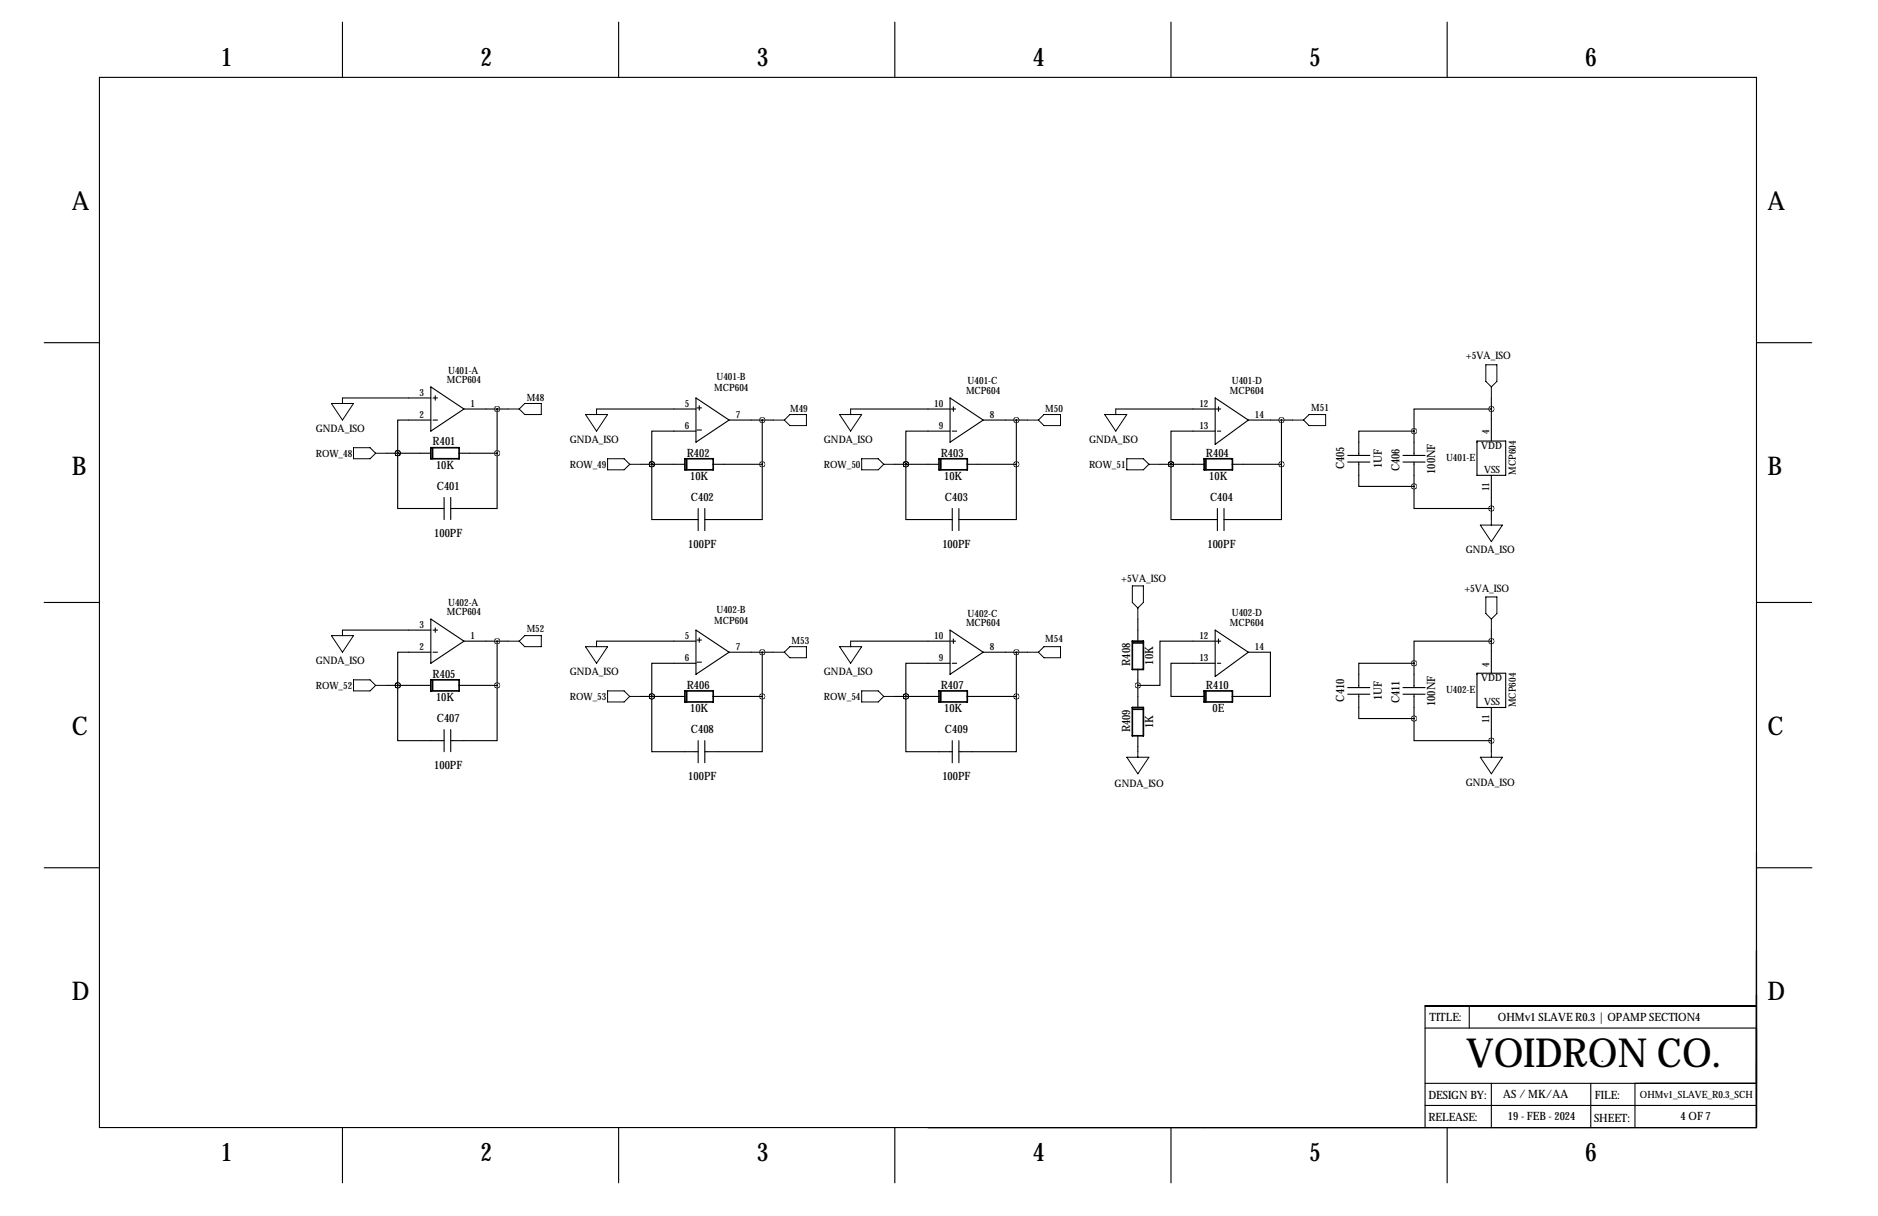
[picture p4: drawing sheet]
<svg xmlns="http://www.w3.org/2000/svg" width="432mm" height="279mm" viewBox="0 0 432 279" stroke-linecap="round" stroke-linejoin="round" font-family="sans-serif">
<g fill="none" stroke="#000" stroke-width=".25">
<path d="M22.9 17.8h381v241.3h-381zM78.7 5.1v12.7M142.2 5.1v12.7M205.7 5.1v12.7M269.2 5.1v12.7M332.7 5.1v12.7M10.2 78.7h12.7M403.9 78.7h12.7M78.7 91.4h20.4M99.1 96.5h-7.7v7.6M99.1 88.9l7.6 5.1-7.6 5.1zM99.6 91.4h1"/>
<path d="M99.6 96.5h1M100.1 90.9v1M106.7 94h10.1M114.3 94v10.1M137.2 94h22.8M160 99.1h-10.1v7.6M160 91.4l7.6 5.1-7.6 5.1zM160.3 93.7h1M160.3 98.8h1M160.8 93.2v1M167.6 96.5h10.2M175.3 96.5v10.2"/>
<path d="M195.6 94h22.8M218.4 99.1h-10.1v7.6M218.4 91.4l7.7 5.1-7.7 5.1zM218.7 94h1M218.9 99.1h1.1M219.2 93.5v1M226.1 96.5h10.1M233.7 96.5v10.2M256.5 94h22.9M279.4 99.1h-10.2v7.6M279.4 91.4l7.6 5.1-7.6 5.6zM279.7 94h1"/>
<path d="M279.9 99.1h.8M280.2 93.5v1M287 96.5h10.2M294.6 96.5v10.2M325.1 99.1h-12.7v5.5M325.1 99.1v5.5M342.9 94h-17.8v5.1M342.9 91.4v9.9M88.9 104.1h10.2M91.4 104.1h.1M91.4 104.1v12.7h10.7M102.1 114.3v5.1"/>
<path d="M103.6 114.3v5.1M105.5 104.1h8.8M114.3 104.1v12.7h-10.7M147.3 106.7h10.2M149.9 106.7h.1M149.9 106.7v12.7h10.6M160.5 116.8v5.1M162.1 116.8v5.1M163.9 106.7h11.4M175.3 106.7v12.7h-13.2M205.7 106.7h10.2M208.3 106.7h.1"/>
<path d="M208.3 106.7v12.7h10.6M218.9 116.8v5.1M220.5 116.8v5.1M222.3 106.7h11.4M233.7 106.7v12.7h-13.2M266.7 106.7h10.2M269.2 106.7h.1M269.2 106.7v12.7h10.7M279.9 116.8v5.1M281.4 116.8v5.1M283.3 106.7h11.3M294.6 106.7v12.7h-13.2"/>
<path d="M309.9 106.2h5.1M309.9 104.6h5.1M312.4 106.2v5.6h12.7M322.6 106.2h5.1M322.6 104.6h5.1M325.1 111.8v5h17.8M325.1 106.2v5.6M339.6 101.3h6.6v7.9h-6.6zM342.9 109.2v10.2M10.2 138.4h12.7M403.9 138.4h12.7M78.7 144.8h20.4"/>
<path d="M88.9 157.5h10.2M91.4 157.5h.1M91.4 157.5v12.7h10.7M99.1 149.9h-7.7v7.6M99.1 142.2l7.6 5.1-7.6 5.1zM99.6 144.8h1M99.6 149.9h1M100.1 144.3v1M105.5 157.5h8.8M106.7 147.3h10.1M114.3 157.5v12.7h-10.7M114.3 147.3v10.2"/>
<path d="M137.2 147.3h22.8M160 152.4h-10.1v7.6M160 144.8l7.6 5.1-7.6 5zM160.3 147.1h1M160.3 152.1h1M160.8 146.6v1M167.6 149.9h10.2M175.3 149.9v10.1M195.6 147.3h22.8M218.4 152.4h-10.1v7.6M218.4 144.8l7.7 5.1-7.7 5zM218.7 147.3h1"/>
<path d="M218.9 152.4h1.1M219.2 146.8v1M226.1 149.9h10.1M233.7 149.9v10.1M261.6 142.2v5.1M261.6 153.7v8.9M279.4 152.4h-10.2v7.6h7.7M279.4 147.3h-12.7v10.2h-5.1M279.4 144.8l7.6 5.1-7.6 5.5zM279.7 147.3h1M279.9 152.4h.8M280.2 146.8v1"/>
<path d="M287 149.9h5.1v10.1h-8.8M309.9 159.5h5.1M309.9 158h5.1M312.4 159.5v5.6h12.7M322.6 159.5h5.1M322.6 158h5.1M325.1 152.4h-12.7v5.6M325.1 152.4v5.6M325.1 159.5v5.6M339.6 154.7h6.6v7.9h-6.6zM342.9 147.3h-17.8v5.1M342.9 144.8v9.9"/>
<path d="M102.1 167.6v5.1M103.6 167.6v5.1M147.3 160h10.2M149.9 160h.1M149.9 160v12.7h10.6M160.5 170.2v5.1M162.1 170.2v5.1M163.9 160h11.4M175.3 160v12.7h-13.2M205.7 160h10.2M208.3 160h.1M208.3 160v12.7h10.6"/>
<path d="M218.9 170.2v5.1M220.5 170.2v5.1M222.3 160h11.4M233.7 160v12.7h-13.2M261.6 169v3.7M325.1 165.1v5.1h17.8M342.9 162.6v10.1M10.2 199.4h12.7M403.9 199.4h12.7M327.7 236.2h76.2M337.8 231.1v5.1M403.9 231.1h-76.2v28"/>
<path d="M78.7 259.1v12.7M142.2 259.1v12.7M205.7 259.1v12.7M269.2 259.1v12.7M327.7 248.9h76.2M327.7 254h76.2M332.7 259.1v12.7M342.9 248.9v10.2M365.8 243.8h.1M365.8 248.9v10.2M368.3 243.8h.1M375.9 248.9v10.2"/>
</g>
<g fill="none" stroke="#000" stroke-width=".38">
<path d="M99.1 102.9h6.5v2.5h-6.5zM99.5 103v2.4M157.5 105.4h6.5v2.5h-6.5zM157.9 105.5v2.4M215.9 105.4h6.5v2.5h-6.5zM216.3 105.5v2.4M276.9 105.4h6.5v2.5h-6.5zM277.3 105.5v2.4M99.1 156.2h6.5v2.6h-6.5zM99.5 156.3v2.5M157.5 158.8h6.5v2.5h-6.5zM157.9 158.9v2.4"/>
<path d="M215.9 158.8h6.5v2.5h-6.5zM216.3 158.9v2.4M260.3 147.3h2.6v6.5h-2.6zM260.5 147.7h2.4M276.9 158.8h6.5v2.5h-6.5zM277.3 158.9v2.4M260.3 162.6h2.6v6.5h-2.6zM260.5 163h2.4"/>
</g>
<g fill="none" stroke="#000" stroke-width=".23">
<path d="M76.2 92.7h5.1l-2.6 3.8zM78.7 91.4v1.3M116.8 94h2.6M120.6 92.7h3.9v2.5h-3.9l-1.2-1.2zM134.6 95.2h5.1l-2.5 3.9zM137.2 94v1.2M177.8 96.5h2.5M180.3 96.5l1.3-1.3h3.8v2.6h-3.8zM193 95.2h5.1l-2.5 3.9zM195.6 94v1.2M236.2 96.5h2.6M238.8 96.5l1.2-1.3h3.8v2.6h-3.8z"/>
<path d="M254 95.2h5.1l-2.6 3.9zM256.5 94v1.2M297.2 96.5h2.5M299.7 96.5l1.3-1.3h3.8v2.6h-3.8zM341.6 83.8h2.6v3.8l-1.3 1.3-1.3-1.3zM342.9 88.9v2.5M81.3 102.9h3.8l1.3 1.2-1.3 1.3h-3.8zM86.4 104.1h2.5M139.7 105.4h3.8l1.3 1.3-1.3 1.2h-3.8zM144.8 106.7h2.5M198.1 105.4h3.8l1.3 1.3-1.3 1.2h-3.8zM203.2 106.7h2.5"/>
<path d="M259.1 105.4h3.8l1.3 1.3-1.3 1.2h-3.8zM264.2 106.7h2.5M342.9 119.4v1.3M260.3 134.6h2.6v3.8l-1.3 1.3-1.3-1.3zM261.6 139.7v2.5M340.4 120.7h5l-2.5 3.8zM341.6 137.2h2.6v3.8l-1.3 1.2-1.3-1.2zM76.2 146h5.1l-2.6 3.9zM78.7 144.8v1.2M81.3 156.2h3.8l1.3 1.3-1.3 1.3h-3.8zM86.4 157.5h2.5M116.8 147.3h2.6"/>
<path d="M119.4 147.3l1.2-1.3h3.9v2.6h-3.9zM134.6 148.6h5.1l-2.5 3.8zM137.2 147.3v1.3M139.7 158.8h3.8l1.3 1.2-1.3 1.3h-3.8zM177.8 149.9h2.5M180.3 149.9l1.3-1.3h3.8v2.5h-3.8zM193 148.6h5.1l-2.5 3.8zM195.6 147.3v1.3M198.1 158.8h3.8l1.3 1.2-1.3 1.3h-3.8zM236.2 149.9h2.6M238.8 149.9l1.2-1.3h3.8v2.5h-3.8zM342.9 142.2v2.6"/>
<path d="M144.8 160h2.5M203.2 160h2.5M259.1 174h5.1l-2.6 3.8zM261.6 172.7v1.3M340.4 174h5l-2.5 3.8zM342.9 172.7v1.3"/>
</g>
<path d="M91.4 104.1a.05 .05 0 0 0 .1 0 .05 .05 0 0 0-.1 0zM91.4 104.1a.05 .05 0 0 0 .1 0 .05 .05 0 0 0-.1 0zM149.8 106.7a.05 .05 0 0 0 .1 0 .05 .05 0 0 0-.1 0zM149.8 106.7a.05 .05 0 0 0 .1 0 .05 .05 0 0 0-.1 0zM325.1 99.1a.05 .05 0 0 0 .1 0 .05 .05 0 0 0-.1 0zM325.1 111.8a.05 .05 0 0 0 .1 0 .05 .05 0 0 0-.1 0zM208.2 106.7a.05 .05 0 0 0 .1 0 .05 .05 0 0 0-.1 0zM208.2 106.7a.05 .05 0 0 0 .1 0 .05 .05 0 0 0-.1 0zM269.2 106.7a.05 .05 0 0 0 .1 0 .05 .05 0 0 0-.1 0zM269.2 106.7a.05 .05 0 0 0 .1 0 .05 .05 0 0 0-.1 0zM91.4 157.5a.05 .05 0 0 0 .1 0 .05 .05 0 0 0-.1 0zM91.4 157.5a.05 .05 0 0 0 .1 0 .05 .05 0 0 0-.1 0zM149.8 160a.05 .05 0 0 0 .1 0 .05 .05 0 0 0-.1 0zM149.8 160a.05 .05 0 0 0 .1 0 .05 .05 0 0 0-.1 0zM325.1 152.4a.05 .05 0 0 0 .1 0 .05 .05 0 0 0-.1 0zM325.1 165.1a.05 .05 0 0 0 .1 0 .05 .05 0 0 0-.1 0zM208.2 160a.05 .05 0 0 0 .1 0 .05 .05 0 0 0-.1 0zM208.2 160a.05 .05 0 0 0 .1 0 .05 .05 0 0 0-.1 0zM261.6 157.5a.05 .05 0 0 0 .1 0 .05 .05 0 0 0-.1 0zM175.2 106.7a.05 .05 0 0 0 .1 0 .05 .05 0 0 0-.1 0zM233.6 106.7a.05 .05 0 0 0 .1 0 .05 .05 0 0 0-.1 0zM294.6 106.7a.05 .05 0 0 0 .1 0 .05 .05 0 0 0-.1 0zM175.2 160a.05 .05 0 0 0 .1 0 .05 .05 0 0 0-.1 0zM233.6 160a.05 .05 0 0 0 .1 0 .05 .05 0 0 0-.1 0zM175.2 96.5a.05 .05 0 0 0 .1 0 .05 .05 0 0 0-.1 0zM233.6 96.5a.05 .05 0 0 0 .1 0 .05 .05 0 0 0-.1 0zM294.6 96.5a.05 .05 0 0 0 .1 0 .05 .05 0 0 0-.1 0zM175.2 149.9a.05 .05 0 0 0 .1 0 .05 .05 0 0 0-.1 0zM233.6 149.9a.05 .05 0 0 0 .1 0 .05 .05 0 0 0-.1 0z" fill="#000" stroke="#000" stroke-width="1.3"/>
<text font-size="9.2" x="337.1" y="245.2">VOIDRON CO.</text>
<g font-size="5.9">
<text x="50.8" y="15.2">1</text>
<text x="110.5" y="15.2">2</text>
<text x="174" y="15.2">3</text>
<text x="237.5" y="15.2">4</text>
<text x="301" y="15.2">5</text>
<text x="364.5" y="15.2">6</text>
<text x="16.5" y="48.3">A</text>
<text x="406.4" y="48.3">A</text>
<text x="16.5" y="109.2">B</text>
<text x="406.4" y="109.2">B</text>
<text x="16.5" y="168.9">C</text>
<text x="406.4" y="168.9">C</text>
<text x="16.5" y="229.9">D</text>
<text x="406.4" y="229.9">D</text>
<text x="50.8" y="266.7">1</text>
<text x="110.5" y="266.7">2</text>
<text x="174" y="266.7">3</text>
<text x="237.5" y="266.7">4</text>
<text x="301" y="266.7">5</text>
<text x="364.5" y="266.7">6</text>
</g>
<g font-size="2.6">
<text x="99.5" y="102.4">R401</text>
<text x="100.3" y="107.7">10K</text>
<text x="157.9" y="104.9">R402</text>
<text x="216.3" y="104.9">R403</text>
<text x="277.3" y="104.9">R404</text>
<text x="309.1" y="107.8" transform="rotate(-90 309.1 107.8)">C405</text>
<text x="317.8" y="107.6" transform="rotate(-90 317.8 107.6)">1UF</text>
<text x="100.4" y="112.6">C401</text>
<text x="158.7" y="110.2">10K</text>
<text x="217.1" y="110.2">10K</text>
<text x="278.1" y="110.2">10K</text>
<text x="321.8" y="108.3" transform="rotate(-90 321.8 108.3)">C406</text>
<text x="330" y="108.9" transform="rotate(-90 330 108.9)">100NF</text>
<text x="158.9" y="115.2">C402</text>
<text x="217.3" y="115.2">C403</text>
<text x="278.2" y="115.2">C404</text>
<text x="99.8" y="123.3">100PF</text>
<text x="158.3" y="125.9">100PF</text>
<text x="216.7" y="125.9">100PF</text>
<text x="277.6" y="125.9">100PF</text>
<text x="99.5" y="155.7">R405</text>
<text x="259.8" y="153" transform="rotate(-90 259.8 153)">R408</text>
<text x="265.2" y="152.7" transform="rotate(-90 265.2 152.7)">10K</text>
<text x="100.3" y="161">10K</text>
<text x="157.9" y="158.2">R406</text>
<text x="216.3" y="158.2">R407</text>
<text x="277.3" y="158.2">R410</text>
<text x="309.1" y="161.2" transform="rotate(-90 309.1 161.2)">C410</text>
<text x="317.8" y="160.9" transform="rotate(-90 317.8 160.9)">1UF</text>
<text x="321.8" y="161.6" transform="rotate(-90 321.8 161.6)">C411</text>
<text x="100.4" y="166">C407</text>
<text x="158.7" y="163.6">10K</text>
<text x="217.1" y="163.6">10K</text>
<text x="265.2" y="167.4" transform="rotate(-90 265.2 167.4)">1K</text>
<text x="278.8" y="163.6">0E</text>
<text x="330" y="162.2" transform="rotate(-90 330 162.2)">100NF</text>
<text x="158.9" y="168.5">C408</text>
<text x="217.3" y="168.5">C409</text>
<text x="259.8" y="168.2" transform="rotate(-90 259.8 168.2)">R409</text>
<text x="99.8" y="176.7">100PF</text>
<text x="158.3" y="179.2">100PF</text>
<text x="216.7" y="179.2">100PF</text>
<text x="328.7" y="234.7">TITLE:</text>
<text x="344.4" y="234.5">OHMv1 SLAVE R0.3 | OPAMP SECTION4</text>
<text x="328.4" y="252.5">DESIGN BY:</text>
<text x="328.4" y="257.6">RELEASE:</text>
<text x="345.6" y="252.3">AS / MK/AA</text>
<text x="346.7" y="257.4">19 - FEB - 2024</text>
<text x="366.5" y="257.8">SHEET:</text>
<text x="366.7" y="252.5">FILE:</text>
<text x="386.4" y="257.4">4 OF 7</text>
</g>
<g font-size="2.4">
<text x="337" y="82.6">+5VA_ISO</text>
<text x="72.6" y="99.3">GNDA_ISO</text>
<text x="131" y="101.8">GNDA_ISO</text>
<text x="189.4" y="101.8">GNDA_ISO</text>
<text x="250.4" y="101.8">GNDA_ISO</text>
<text x="337" y="127.2">GNDA_ISO</text>
<text x="257.8" y="133.7">+5VA_ISO</text>
<text x="336.7" y="136.1">+5VA_ISO</text>
<text x="72.6" y="152.6">GNDA_ISO</text>
<text x="131" y="155.1">GNDA_ISO</text>
<text x="189.4" y="155.1">GNDA_ISO</text>
<text x="256.3" y="180.8">GNDA_ISO</text>
<text x="337" y="180.5">GNDA_ISO</text>
</g>
<g font-size="2.3">
<text x="102.7" y="87.9">MCP604</text>
<text x="103" y="85.9">U401-A</text>
<text x="164.2" y="89.9">MCP604</text>
<text x="164.7" y="87.4">U401-B</text>
<text x="222.5" y="88.3">U401-C</text>
<text x="283.2" y="88.2">U401-D</text>
<text x="96.5" y="90.9">3</text>
<text x="108.2" y="93.5">1</text>
<text x="121.1" y="92">M48</text>
<text x="157.4" y="93.5">5</text>
<text x="181.7" y="94.6">M49</text>
<text x="214.8" y="93.5">10</text>
<text x="222.1" y="90.4">MCP604</text>
<text x="240.3" y="94.6">M50</text>
<text x="275.8" y="93.5">12</text>
<text x="282.8" y="90.4">MCP604</text>
<text x="301.5" y="94.4">M51</text>
<text x="96.5" y="96">2</text>
<text x="157.4" y="98.6">6</text>
<text x="169.2" y="96">7</text>
<text x="215.9" y="98.6">9</text>
<text x="227.6" y="96">8</text>
<text x="275.8" y="98.6">13</text>
<text x="288.5" y="96">14</text>
<text x="342.4" y="99.8" transform="rotate(-90 342.4 99.8)">4</text>
<text x="72.6" y="105.1">ROW_48</text>
<text x="131" y="107.6">ROW_49</text>
<text x="189.4" y="107.6">ROW_50</text>
<text x="250.4" y="107.6">ROW_51</text>
<text x="332.5" y="105.8">U401-E</text>
<text x="340.6" y="103.2">VDD</text>
<text x="341.2" y="108.7">VSS</text>
<text x="342.4" y="112.9" transform="rotate(-90 342.4 112.9)">11</text>
<text x="348.5" y="109.2" transform="rotate(-90 348.5 109.2)">MCP604</text>
<text x="102.7" y="141.2">MCP604</text>
<text x="103" y="139.2">U402-A</text>
<text x="164.2" y="143.3">MCP604</text>
<text x="164.7" y="140.8">U402-B</text>
<text x="222.1" y="143.8">MCP604</text>
<text x="222.5" y="141.7">U402-C</text>
<text x="282.8" y="143.8">MCP604</text>
<text x="283.2" y="141.6">U402-D</text>
<text x="96.5" y="149.4">2</text>
<text x="96.5" y="144.3">3</text>
<text x="108.2" y="146.8">1</text>
<text x="121.1" y="145.2">M52</text>
<text x="157.4" y="146.8">5</text>
<text x="169.2" y="149.4">7</text>
<text x="182" y="147.9">M53</text>
<text x="214.8" y="146.8">10</text>
<text x="227.6" y="149.4">8</text>
<text x="240.3" y="147.6">M54</text>
<text x="275.8" y="146.8">12</text>
<text x="288.5" y="149.4">14</text>
<text x="157.4" y="151.9">6</text>
<text x="215.9" y="151.9">9</text>
<text x="275.8" y="151.9">13</text>
<text x="342.4" y="153.2" transform="rotate(-90 342.4 153.2)">4</text>
<text x="72.6" y="158.4">ROW_52</text>
<text x="131" y="160.9">ROW_53</text>
<text x="189.4" y="160.9">ROW_54</text>
<text x="332.5" y="159.2">U402-E</text>
<text x="340.6" y="156.6">VDD</text>
<text x="341.2" y="162">VSS</text>
<text x="342.4" y="166.2" transform="rotate(-90 342.4 166.2)">11</text>
<text x="348.5" y="162.5" transform="rotate(-90 348.5 162.5)">MCP604</text>
<text x="377.1" y="252.2">OHMv1_SLAVE_R0.3_SCH</text>
</g>
</svg>
